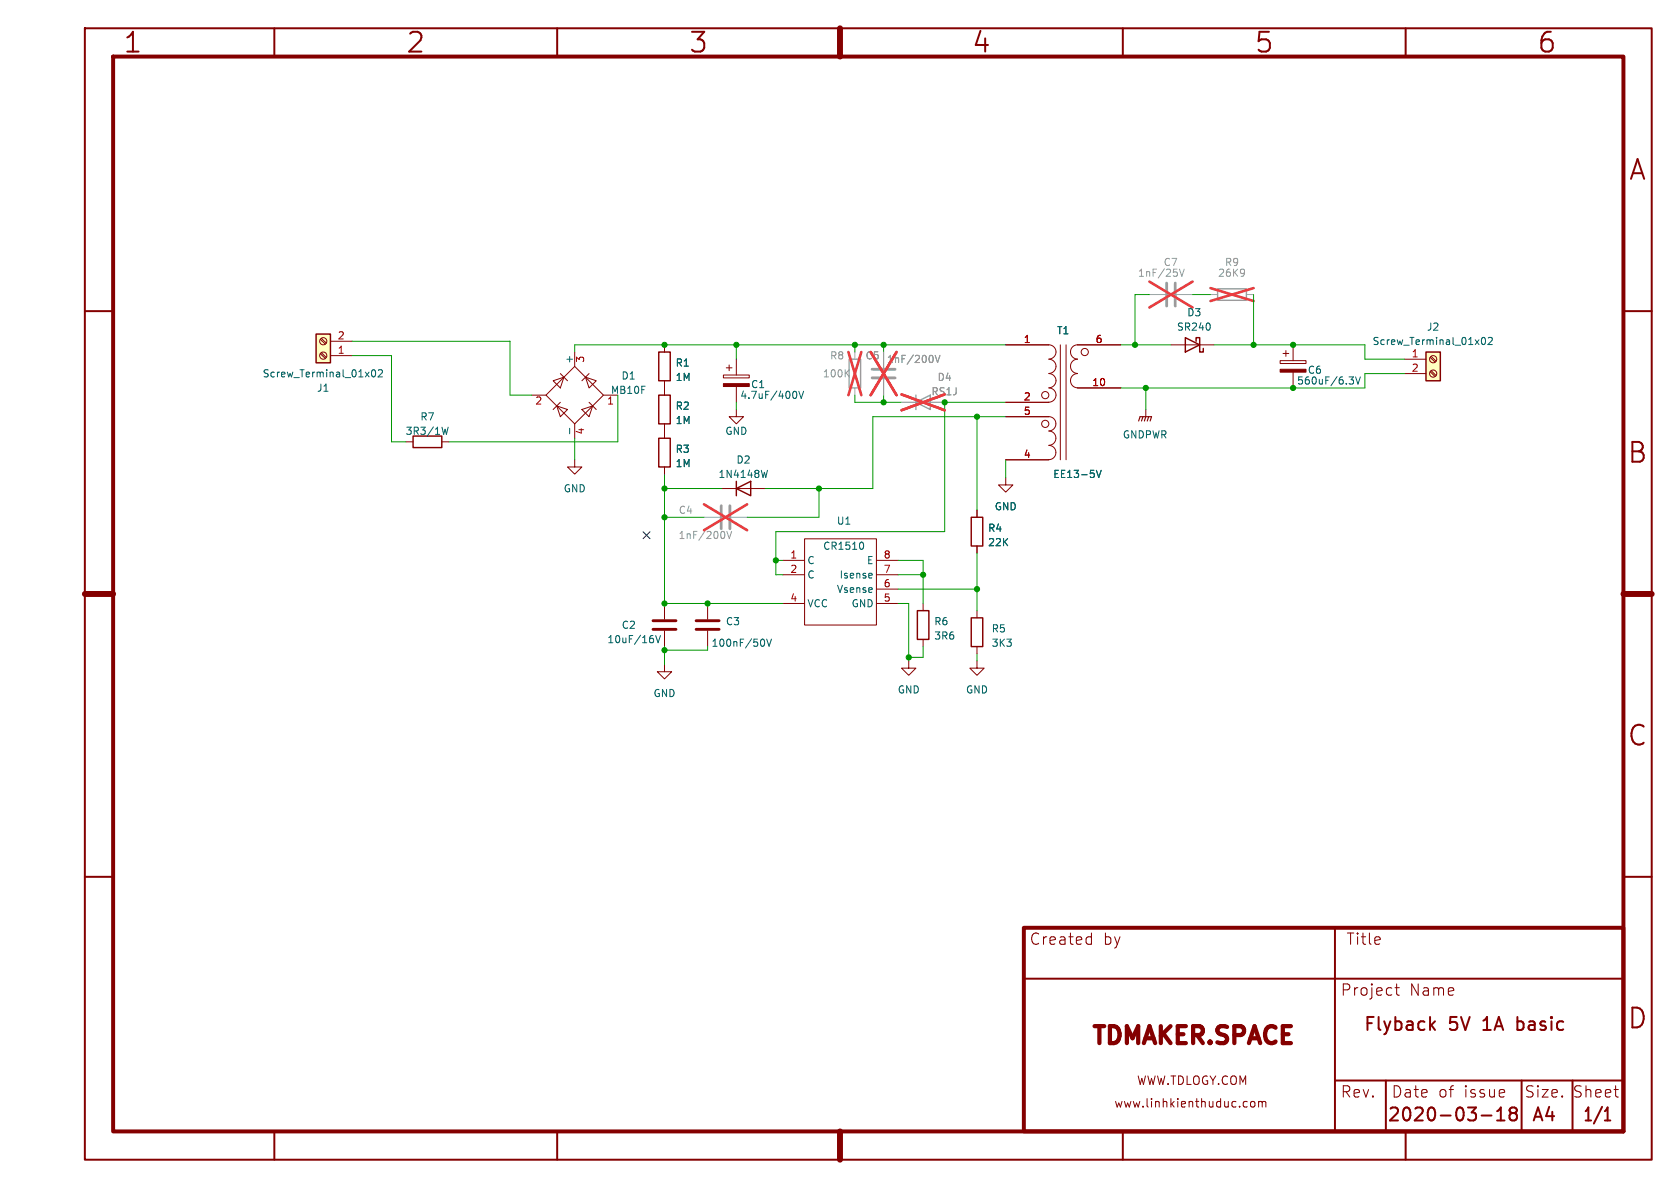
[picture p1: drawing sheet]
<svg xmlns="http://www.w3.org/2000/svg" width="297mm" height="210mm" viewBox="0 0 297 210" stroke-linecap="round" stroke-linejoin="round" font-family="sans-serif">
<g fill="none" stroke="#840000" stroke-width=".35">
<path d="M15 5h277v200h-277zM48.5 5v5M98.5 5v5M148.5 5v5M198.5 5v5M248.5 5v5M15 55h5M287 55h5M15 105h5M287 105h5M15 155h5M287 155h5"/>
<path d="M181 173h106M236 164v36M236 191h51M245 191v9M253 181.2l.7 .9M253.7 180.5l-.9 .9M261.9 197.2h1.8M264.7 198.1h1.3M264.7 196.4l.6-.6v2.3M267.3 196.8l-.4 .4v.4l.4 .5h.4l.5-.5-.1-.6-.4-.2M267.3 196.8l-.2-.2a.48 .48 0 0 1-.2-.5 .48 .48 0 0 1 .4-.3l.7 .1a.48 .48 0 0 1 .2 .5 .48 .48 0 0 1-.5 .4M267.3 196.8h.4"/>
<path d="M269 191v9M278 191v9M283.7 198.1h1M283.7 196.4l.5-.6v2.3M48.5 200v5M98.5 200v5M148.5 200v5M198.5 200v5M248.5 200v5"/>
</g>
<path d="M20 10h267v190h-267zM181 164h106v36h-106z" fill="none" stroke="#840000" stroke-width=".7"/>
<path d="M148.5 5v5M15 105h5M287 105h5M148.5 200v5" fill="none" stroke="#840000" stroke-width="1.1"/>
<g fill="none" stroke="#840000" stroke-width=".18">
<path d="M56.6 60l.9 .8M56.8 59.8l.9 .9M56.6 62.5l.9 .9M56.8 62.4l.9 .8M58.4 62.9h3.8M58.4 60.3h3.8M71.8 78.1h1.2M78.1 78.1h1.3M94 69.9h2.5M97.8 67.3l1.9-.6-.6 1.9zM98.4 71.8l1.9 .6-1.2 1.3zM99.1 71.1l-1.3 1.3"/>
<path d="M99.1 66l1.2 1.3M101.6 64.8l5.1 5.1-5.1 5-5.1-5zM101.6 62.2v2.6M101.6 74.9v2.6M102.9 72.4l1.9-.6-.7 1.9zM103.5 66.7l1.9 .6-1.3 1.3zM104.1 66l-1.2 1.3M104.1 71.1l1.3 1.3M106.7 69.9h2.5M117.5 61v1.2M117.5 67.3v2.6M117.5 74.9v2.6"/>
<path d="M127.9 66.3h4.6v.5h-4.6zM128.4 65h1M128.9 64.5v1M130.2 72.4v1.3h1.2l-1.2 1.2-1.3-1.2h1.3M130.2 63.5v2.8M130.2 68.3v2.8M177.8 73.7h7.6a1.27 1.27 0 0 1 1.3 1.2 1.27 1.27 0 0 1-1.3 1.3 1.26 1.26 0 0 1 1.3 1.3 1.26 1.26 0 0 1-1.3 1.2M177.8 61h7.6a1.26 1.26 0 0 1 1.3 1.2 1.26 1.26 0 0 1-1.3 1.3M185.4 78.7a1.26 1.26 0 0 1 1.3 1.3 1.26 1.26 0 0 1-1.3 1.3M185.4 68.6a1.26 1.26 0 0 1 1.3 1.2 1.26 1.26 0 0 1-1.3 1.3h-7.6M185.4 63.5a1.27 1.27 0 0 1 1.3 1.3 1.27 1.27 0 0 1-1.3 1.2 1.26 1.26 0 0 1 1.3 1.3 1.26 1.26 0 0 1-1.3 1.3M187.5 61v20.3"/>
<path d="M188.5 61v20.3M190.5 63.5a1.27 1.27 0 0 0-1.2 1.3 1.27 1.27 0 0 0 1.2 1.2 1.26 1.26 0 0 0-1.2 1.3 1.26 1.26 0 0 0 1.2 1.3M190.5 68.6h7.6M198.1 61h-7.6a1.26 1.26 0 0 0-1.2 1.2 1.26 1.26 0 0 0 1.2 1.3M202.6 72.4v1.3M207 61h7.6M226.3 63.8h4.6v.5h-4.6zM226.8 62.5h1M227.3 62v1M228.6 61v2.8M228.6 65.8v2.8M248.3 63.5h3.8"/>
<path d="M248.3 66h3.8M252.8 65.7l.9 .8M252.8 63.2l.9 .8M253 65.5l.9 .9M253 63l.9 .8M101.6 81.3v1.3h1.3l-1.3 1.2-1.3-1.2h1.3M117.5 82.6v1.2M127.6 86.4h7.7M138.4 99.1h3.8M142.2 95.3h12.7v15.2h-12.7zM154.9 99.1h3.8M172.7 90.2v1.2"/>
<path d="M172.7 96.5v1.3M177.8 84.5v1.2h1.3l-1.3 1.3-1.3-1.3h1.3M177.8 81.3h7.6M117.5 117.5v1.2h1.2l-1.2 1.3-1.3-1.3h1.3M117.5 106.7v2.8M117.5 111.5v2.8M125.1 106.7v2.8M125.1 111.5v2.8M138.4 101.6h3.8M138.4 106.7h3.8M154.9 101.6h3.8M154.9 106.7h3.8"/>
<path d="M154.9 104.1h3.8M160.7 116.8v1.3h1.2l-1.2 1.3-1.3-1.3h1.3M163.2 106.7v1.3M163.2 113v1.3M172.7 116.8v1.3h1.3l-1.3 1.3-1.3-1.3h1.3M172.7 108v1.2M172.7 114.3v1.3M192.4 165.6l.6 .1M193 164.9v2M193 166.8l-.6 .1M246.6 174.6h.8M246.9 173.9v1.7l.1 .2 .4 .1"/>
<path d="M221.2 194.8l.4-.1 .3 .3v.4l-.3 .3-.4-.1-.1-.2v-.4zM222.5 194.8l.4-.1 .2 .2M222.5 194.7v1M223.1 194.9l.3-.2 .3 .1 .1 .9M223.1 194.9v.8"/>
<circle cx="57.1" cy="60.3" r=".63"/>
<circle cx="57.1" cy="62.9" r=".63"/>
<circle cx="184.8" cy="74.9" r=".63"/>
<circle cx="184.8" cy="69.8" r=".63"/>
<circle cx="191.8" cy="62.2" r=".63"/>
<circle cx="253.4" cy="63.5" r=".63"/>
<circle cx="253.4" cy="66" r=".63"/>
</g>
<g fill="none" stroke="#006464" stroke-width=".18">
<path d="M262 59.8l.2-.2a.68 .68 0 0 1 .4 .7 .68 .68 0 0 1-.4 .6l-.2-.1-.1-.4zM263.1 59.8l.5-.2 .2 .4-.8 .9h.8M65.8 65.5l.2-.1a.68 .68 0 0 1 .4 .6 .68 .68 0 0 1-.4 .6l-.2-.1-.1-.4zM66.9 65.5l.5-.1 .2 .3-.8 .9h.8M79.2 75.5l-.3 1.3-.2-.9-.3 .9M100.7 75.7v1M140.4 69.2a.68 .68 0 0 1 .5 .6 .68 .68 0 0 1-.5 .6M141.2 69.2l.4 1.2 .5-1.2M238.5 66.6h.8l-.4 .5 .3 .1 .1 .5-.3 .2h-.3M239.6 66.6l.5 1.3 .4-1.3M135.7 83.1l-.3 1.3M152.5 95.9l.2 .4-.2 .7"/>
<path d="M193.8 83.1l.4 1.3 .5-1.3M115.9 112.3l.4 1.3 .5-1.3M134.9 113a.79 .79 0 0 1 0 1.3M135.5 113l.5 1.3 .4-1.3M154 101.3l.2 .3-.6 .2M154.1 102.1l-.1 .1"/>
</g>
<g fill="none" stroke="#840000" stroke-width=".25">
<path d="M55.9 59.1h2.5v5h-2.5zM209.5 59.7l2.6 1.3-2.6 1.2zM73 77.1h5.1v2h-5.1zM116.5 69.9h2v5h-2zM116.5 62.2h2v5.1h-2zM116.5 77.5h2v5.1h-2zM211.5 60.3v-.6h.6v2.5h.6v-.6M252.1 62.2h2.5v5.1h-2.5zM130.2 86.4l2.5-1.3v2.5zM130.2 85.1v2.5M171.7 91.4h2v5.1h-2zM162.2 108h2v5h-2z"/>
<path d="M171.7 109.2h2v5.1h-2z"/>
</g>
<path d="M115.4 111.3h4.1M115.4 109.7h4.1M123.1 111.3h4M123.1 109.7h4" fill="none" stroke="#840000" stroke-width=".51"/>
<path d="M201.3 74.4l.2-.7h2.1l-.3 .7M202.1 73.7l-.3 .7M202.6 73.7l-.3 .7M203.1 73.7l-.3 .7" fill="none" stroke="#840000" stroke-width=".2"/>
<g fill="#ffffc2" stroke="#ffffc2" stroke-width=".18">
<path d="M55.9 59.1h2.5v5h-2.5z"/>
<path d="M252.1 62.2h2.5v5.1h-2.5z"/>
</g>
<g fill="#840000" stroke="#840000" stroke-width=".18">
<path d="M226.3 65.3h4.6v.5h-4.6z"/>
<path d="M127.9 67.8h4.6v.5h-4.6z"/>
</g>
<path d="M215.3 51.1h5v2h-5zM150.1 63.5h2v5.1h-2zM161.9 71.1l2.6-1.2v2.5zM161.9 69.9v2.5" fill="none" stroke="#a1a1a1" stroke-width=".25"/>
<path d="M203.2 52.1h2.8M208 52.1h2.8M214 52.1h1.3M220.3 52.1h1.3M151.1 62.2v1.3M151.1 68.6v1.3M156.2 62.2v2.8M156.2 67.1v2.8M159.4 71.1h7.6M124.5 91.4h2.8M129.3 91.4h2.8" fill="none" stroke="#a1a1a1" stroke-width=".18"/>
<path d="M208.5 47.6l.4 1.2 .5-1.2M220 47.7v.8M220 48.1v.1M165.3 62.8l.5 1.3 .4-1.3M128.5 93.9l.4 1.3 .4-1.3" fill="none" stroke="#989898" stroke-width=".18"/>
<path d="M203.2 49.8l7.6 4.6M210.8 49.8l-7.6 4.6M214 50.9l7.6 2.3M221.6 50.9l-7.6 2.3M150 62.2l2.3 7.7M152.3 62.2l-2.3 7.7M153.9 62.2l4.6 7.7M158.5 62.2l-4.6 7.7M159.4 69.7l7.6 2.8M167 69.7l-7.6 2.8M124.5 89.2l7.6 4.5M132.1 89.2l-7.6 4.5" fill="none" stroke="#eb3a3d" stroke-width=".46"/>
<path d="M206.2 50v4.1M207.8 50v4.1M154.2 65.3h4M154.2 66.8h4M127.5 89.4v4.1M129 89.4v4.1" fill="none" stroke="#a1a1a1" stroke-width=".51"/>
<g fill="none" stroke="#009600" stroke-width=".18">
<path d="M203.2 52.1h-2.5v8.9M210.8 52.1h3.2M221.6 52.1v8.9M62.2 62.9h7v15.2h2.6M62.2 60.3h28v9.6h3.8M101.6 77.5v3.8M109.2 69.9v8.2h-29.8M130.2 61v2.5M130.2 71.1v1.3M151.1 69.9v1.2h8.3M151.1 61v1.2M156.2 61v1.2"/>
<path d="M156.2 69.9v1.2M172.7 73.7v16.5M177.8 71.1h-10.8v22.9h-29.8v7.6h1.2M177.8 61h-76.2v1.2M177.8 73.7h-23.5v12.7h-19M198.1 61h8.9M202.6 68.6v3.8M214.6 61h26.7v2.5h7M248.3 66h-7v2.6h-43.2M117.5 83.8v22.9h20.9M117.5 86.4h10.1M117.5 91.4h7"/>
<path d="M137.2 99.1h1.2M144.8 86.4v5h-12.7M158.7 99.1h4.5v7.6M172.7 97.8v10.2M177.8 81.3v3.2M117.5 114.3v3.2M125.1 114.3v.6h-7.6M158.7 106.7h2v10.1M158.7 101.6h4.5M158.7 104.1h14M163.2 114.3v1.9h-2.5M172.7 115.6v1.2"/>
</g>
<path d="M113.7 94l1.2 1.2M114.9 94l-1.2 1.2" fill="none" stroke="#000084" stroke-width=".18"/>
<g fill="#009600" stroke="#009600" stroke-width=".18">
<circle cx="125.1" cy="106.7" r=".46"/>
<circle cx="137.2" cy="99.1" r=".46"/>
<circle cx="160.7" cy="116.2" r=".46"/>
<circle cx="117.5" cy="114.9" r=".46"/>
<circle cx="172.7" cy="104.1" r=".46"/>
<circle cx="167" cy="71.1" r=".46"/>
<circle cx="163.2" cy="101.6" r=".46"/>
<circle cx="156.2" cy="71.1" r=".46"/>
<circle cx="156.2" cy="61" r=".46"/>
<circle cx="172.7" cy="73.7" r=".46"/>
<circle cx="202.6" cy="68.6" r=".46"/>
<circle cx="117.5" cy="86.4" r=".46"/>
<circle cx="117.5" cy="91.4" r=".46"/>
<circle cx="117.5" cy="106.7" r=".46"/>
<circle cx="117.5" cy="61" r=".46"/>
<circle cx="228.6" cy="61" r=".46"/>
<circle cx="221.6" cy="61" r=".46"/>
<circle cx="228.6" cy="68.6" r=".46"/>
<circle cx="200.7" cy="61" r=".46"/>
<circle cx="144.8" cy="86.4" r=".46"/>
<circle cx="151.1" cy="61" r=".46"/>
<circle cx="130.2" cy="61" r=".46"/>
</g>
<g font-size="4.9" fill="#840000">
<text x="21.7" y="9.7">1</text>
<text x="71.7" y="9.7">2</text>
<text x="121.7" y="9.7">3</text>
<text x="171.7" y="9.7">4</text>
<text x="221.7" y="9.7">5</text>
<text x="271.7" y="9.7">6</text>
<text x="287.9" y="32.2">A</text>
<text x="287.7" y="82.2">B</text>
<text x="287.7" y="132.2">C</text>
<text x="287.7" y="182.2">D</text>
</g>
<text font-size="4.2" fill="#840000" x="192.6" y="185.4">TDMAKER.SPACE</text>
<g font-size="3.2" fill="#840000">
<text x="241" y="182.6">Flyback</text>
<text x="256.1" y="182.6">5V</text>
<text x="262.4" y="182.6">1A</text>
<text x="268.7" y="182.6">basic</text>
<text x="245.2" y="198.6">2020-03-18</text>
<text x="270.7" y="198.6">A4</text>
<text x="279.7" y="198.6">1/1</text>
</g>
<g font-size="2.8" fill="#840000">
<text x="182" y="167.2">Created</text>
<text x="195" y="167.2">by</text>
<text x="238" y="167.2">Title</text>
<text x="237" y="176.2">Project</text>
<text x="249.1" y="176.2">Name</text>
<text x="237" y="194.2">Rev.</text>
<text x="246" y="194.2">Date</text>
<text x="254.2" y="194.2">of</text>
<text x="258.8" y="194.2">issue</text>
<text x="269.5" y="194.2">Size.</text>
<text x="278" y="194.2">Sheet</text>
</g>
<g font-size="2.1" fill="#840000">
<text x="201" y="191.9">WWW.TDLOGY.COM</text>
<text x="197" y="195.9">www.linhkienthuduc.com</text>
</g>
<g font-size="1.8" fill="#989898">
<text x="205.7" y="47.2">C7</text>
<text x="216.5" y="47.2">R9</text>
<text x="201.1" y="49.1">1nF/25V</text>
<text x="215.3" y="49.1">26K9</text>
<text x="146.7" y="63.7">R8</text>
<text x="153" y="63.7">C5</text>
<text x="156.7" y="64.3">1nF/200V</text>
<text x="145.4" y="66.9">100K</text>
<text x="164.6" y="70">RS1J</text>
<text x="165.7" y="67.5">D4</text>
<text x="119.9" y="95.4">1nF/200V</text>
<text x="119.9" y="91">C4</text>
</g>
<g font-size="1.8" fill="#006464">
<text x="186.8" y="59.2">T1</text>
<text x="208" y="58.6">SR240</text>
<text x="209.8" y="56.1">D3</text>
<text x="252.2" y="58.6">J2</text>
<text x="101.3" y="64.3" transform="rotate(-90 101.3 64.3)">+</text>
<text x="119.4" y="65">R1</text>
<text x="242.6" y="61.2">Screw_Terminal_01x02</text>
<text x="46.4" y="66.9">Screw_Terminal_01x02</text>
<text x="56" y="69.4">J1</text>
<text x="107.9" y="69.8">MB10F</text>
<text x="109.8" y="67.2">D1</text>
<text x="119.4" y="67.5">1M</text>
<text x="130.8" y="70.7">4.7uF/400V</text>
<text x="132.7" y="68.8">C1</text>
<text x="229.2" y="68.1">560uF/6.3V</text>
<text x="231.1" y="66.2">C6</text>
<text x="71.7" y="77">3R3/1W</text>
<text x="74.3" y="74.5">R7</text>
<text x="119.4" y="72.6">R2</text>
<text x="119.4" y="75.1">1M</text>
<text x="128.2" y="77">GND</text>
<text x="198.4" y="77.7">GNDPWR</text>
<text x="119.4" y="80.2">R3</text>
<text x="119.4" y="82.7">1M</text>
<text x="130.1" y="82.1">D2</text>
<text x="99.6" y="87.2">GND</text>
<text x="127" y="84.6">1N4148W</text>
<text x="186.1" y="84.6">EE13-5V</text>
<text x="147.9" y="92.9">U1</text>
<text x="174.6" y="94.2">R4</text>
<text x="175.8" y="90.4">GND</text>
<text x="142.7" y="99.9">C</text>
<text x="145.5" y="97.3">CR1510</text>
<text x="153.2" y="99.9">E</text>
<text x="174.6" y="96.7">22K</text>
<text x="142.7" y="102.4">C</text>
<text x="142.7" y="107.5">VCC</text>
<text x="147.8" y="105">Vsense</text>
<text x="148.3" y="102.4">Isense</text>
<text x="150.4" y="107.5">GND</text>
<text x="107.3" y="113.9">10uF/16V</text>
<text x="109.9" y="111.3">C2</text>
<text x="128.3" y="110.7">C3</text>
<text x="165.1" y="110.7">R6</text>
<text x="165.1" y="113.2">3R6</text>
<text x="175.3" y="112">R5</text>
<text x="125.7" y="114.5">100nF/50V</text>
<text x="175.3" y="114.5">3K3</text>
<text x="115.5" y="123.4">GND</text>
<text x="158.7" y="122.7">GND</text>
<text x="170.7" y="122.7">GND</text>
</g>
<g font-size="1.8" fill="#a90000">
<text x="59.7" y="62.6">1</text>
<text x="59.7" y="60.1">2</text>
<text x="103.5" y="64.2" transform="rotate(-90 103.5 64.2)">3</text>
<text x="180.9" y="60.7">1</text>
<text x="193.6" y="60.7">6</text>
<text x="249.5" y="63.2">1</text>
<text x="249.5" y="65.8">2</text>
<text x="94.6" y="71.8">2</text>
<text x="107.3" y="71.8">1</text>
<text x="180.9" y="70.9">2</text>
<text x="193" y="68.3">10</text>
<text x="103.5" y="76.9" transform="rotate(-90 103.5 76.9)">4</text>
<text x="180.9" y="73.4">5</text>
<text x="180.9" y="81">4</text>
<text x="139.7" y="98.8">1</text>
<text x="139.7" y="101.3">2</text>
<text x="156.2" y="101.3">7</text>
<text x="156.2" y="98.8">8</text>
<text x="139.7" y="106.4">4</text>
<text x="156.2" y="106.4">5</text>
<text x="156.2" y="103.9">6</text>
</g>
</svg>
